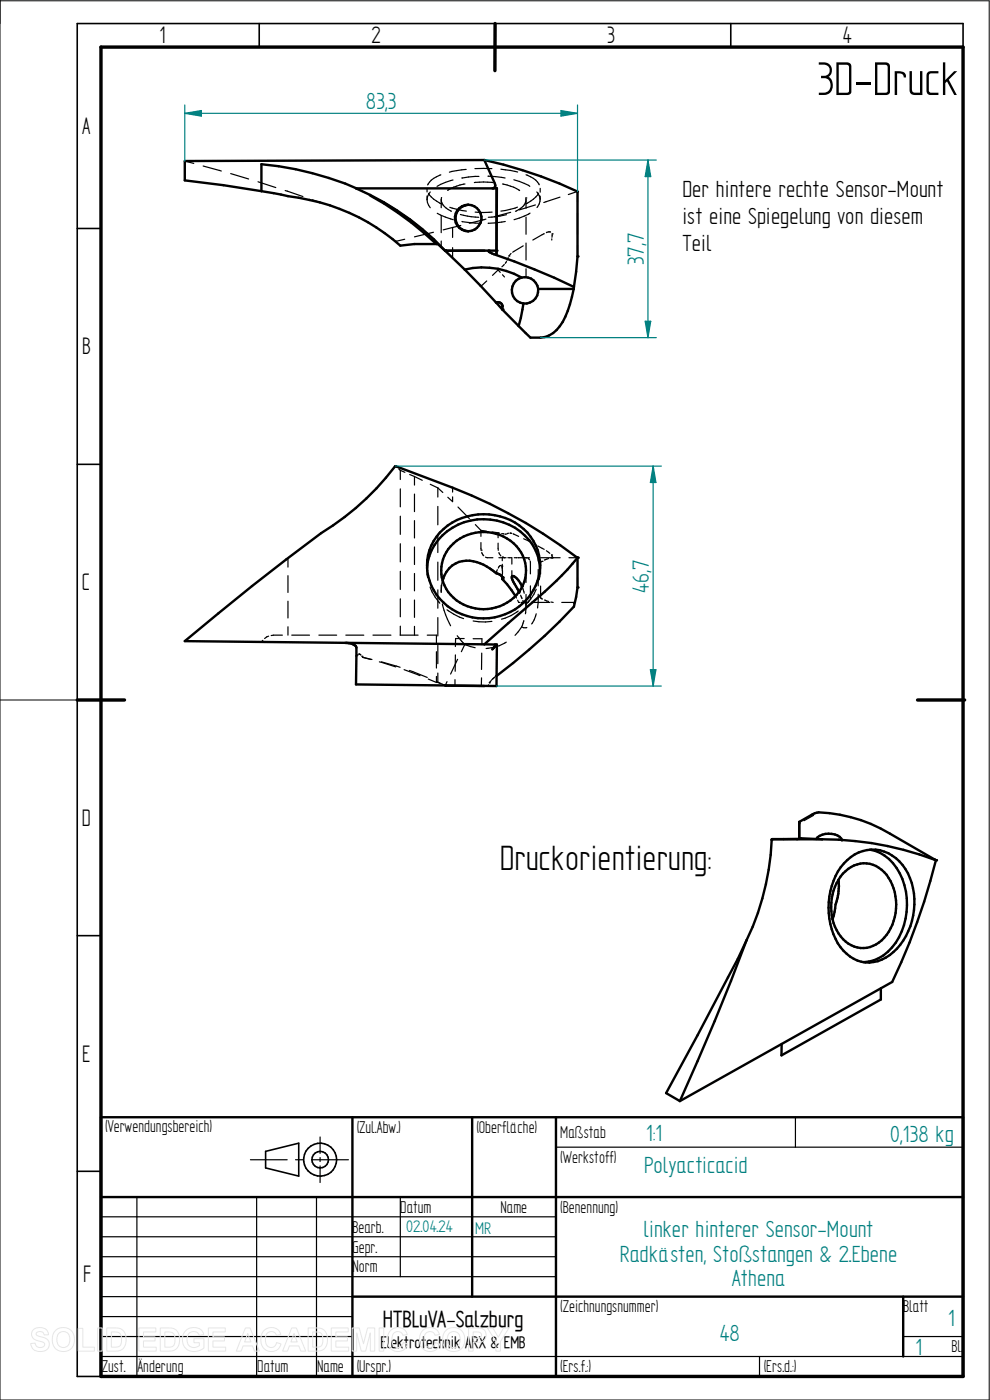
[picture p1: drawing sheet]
<svg xmlns="http://www.w3.org/2000/svg" width="210mm" height="297mm" viewBox="0 0 210 297" stroke-linecap="round" stroke-linejoin="round" font-family="sans-serif">
<path d="M0 0v297h209.8v-296.8h-209.8M0 148.5h16.4" fill="none" stroke="#000" stroke-width=".21"/>
<g fill="none" stroke="#000" stroke-width=".34">
<path d="M55 5v5M105 5v5M155 5v5M204.3 10v-5h-187.9v287h5M16.4 48.5h5M16.4 98.5h5M16.4 148.5h5M16.4 198.5h5M16.4 248.5h5M56.3 244.3l7.1-1.8v7l-7.1-1.7z"/>
<circle cx="67.9" cy="246" r="3.5"/>
<circle cx="67.9" cy="246" r="1.76"/>
</g>
<path d="M21.4 10h182.9v282h-182.9zM105 5v10M16.4 148.5h10M194.6 148.5h10" fill="none" stroke="#000" stroke-width=".72"/>
<g fill="none" stroke="#000" stroke-width=".51">
<path d="M75.6 40a66.7 66.7 0 0 0-20.1-5.2v5.8M102.7 34a96 96 0 0 1 19.8 6.6v13.8l-.7 6.5M102.7 34l-63.5 .2v4.1l8.2 1 8.1 1.3M102.7 34l2.3 4.9v.8l-.4 .3M105.3 40v13.9l.1-13.9h-29.9a57.2 57.2 0 0 1 18.9 13.2M55.5 40.6l5.6 1a43.3 43.3 0 0 1 23.8 10.5l3-.3h5l1.5 1.4M78.5 41.5a69.1 69.1 0 0 1 14.1 10.3M94.4 53.2l4.2 4M94.4 53.2h10.9M98.6 57.2l6.6 6.9M98.6 57.2a16.9 16.9 0 0 1 12.1 1.7M99.3 43.4a2.82 2.82 0 0 0-2.8 2.8 2.82 2.82 0 0 0 2.8 2.9"/>
<path d="M99.3 43.4a2.82 2.82 0 0 1 2.8 2.8 2.82 2.82 0 0 1-2.8 2.9M99.4 43.4a2.82 2.82 0 0 0-2.8 2.8 2.82 2.82 0 0 0 2.8 2.9M102.8 53.2h-8.4M103.7 53.3l1.1 .6a152.9 152.9 0 0 1 17 7M103.7 53.2l-.1 .1M110.7 58.9a2.81 2.81 0 0 1 3.5 2.4M110.7 58.9a2.81 2.81 0 0 0-2.1 2.9 2.81 2.81 0 0 0 2.4 2.6M105.2 64.1l.8 .1 .3 .2a1.32 1.32 0 0 1 .3 1.3M105.2 64.1l4.8 5.1M111 64.4l-1 4.8M114.2 61.3h7.5M114.2 61.3a2.83 2.83 0 0 1-3.2 3.1"/>
<path d="M121.7 61.3a20 20 0 0 1-3 7.9 5.9 5.9 0 0 1-6.2 2.4l-2.5-2.4M121.8 60.9l-.1 .4M93.3 113a12.9 12.9 0 0 1 19.3 .9 10.8 10.8 0 0 1-5.4 16.4 12 12 0 0 1-16.6-9.3 10.2 10.2 0 0 1 2.7-8zM96.2 115.3a9.4 9.4 0 0 1 15 3.4 8 8 0 0 1-6 10.2 9 9 0 0 1-11.4-6.3 7.7 7.7 0 0 1 2.4-7.3zM122.5 118.3a109.2 109.2 0 0 0-26.5-14.8l-12.1-4.6a58.3 58.3 0 0 1-15.8 14.2 565.5 565.5 0 0 0-28.9 22.9l63.5 .7M73.2 136.4a2.26 2.26 0 0 1 2.4 1l-.1 7.8 29.8 .3 .1-8.8-1 1.1 .7-1M90.6 120.6a11.5 11.5 0 0 1 12-10.4 11.5 11.5 0 0 1 12 10.4M102.7 136.7l5.1-4.5a141.6 141.6 0 0 0 12.6-11.3l2.1-2.6v6.3l-.7 4.1a121.5 121.5 0 0 1-16.4 14.7M102.7 136.7h2.3M106.6 122.4l-.6-.5-.7-.3a9.5 9.5 0 0 0-7.2-2.6 5.2 5.2 0 0 0-4.2 4.2M106.6 122.4v.1M106.6 122.4v.5l1 1.1 1.7 2.4"/>
<path d="M106.6 122.6v.3M110.7 124.5a3.1 3.1 0 0 0-2-2.3v.7l1.4 2.6M94.4 145.5h8.3M163.7 178.1a55.6 55.6 0 0 1-5.3 21.4M163.7 178.1h10.7M163.8 178l-.1 .1M166.2 178h3.5l.2-.2 4.5 .3M169.5 178v-3.6l3.4-1.9 .8-.2a32.2 32.2 0 0 1 15.1 4.6l9.7 5.6a68.6 68.6 0 0 0-24.1-4.4M173.1 178a3.8 3.8 0 0 1 5.4-.1l.1 .4M158.4 199.5a529.1 529.1 0 0 1-14.2 34.1M158.4 199.5a673.5 673.5 0 0 1-17.1 32.4l2.9 1.7M177.9 186.6a6.1 6.1 0 0 1 7.9-2.9 9.2 9.2 0 0 1 4.3 9.1 8.9 8.9 0 0 1-5.5 8.1 6.1 6.1 0 0 1-7.1-3.5l-.9-2.4"/>
<path d="M177.9 186.6a11.2 11.2 0 0 0-1.3 8.4M177.9 186.6a11.2 11.2 0 0 1-.7 5.3l-.6 3.1M179.7 182.5a7.7 7.7 0 0 1 11.8 1 14.3 14.3 0 0 1-2.7 19.1 7.1 7.1 0 0 1-10.5-1.6 15.1 15.1 0 0 1 .7-17.8zM184.5 180.3a9.3 9.3 0 0 1 6.9 6.2 14.6 14.6 0 0 1-3 15.4 8.2 8.2 0 0 1-5.2 2.2M198.5 182.5a136.9 136.9 0 0 1-9.2 25.8l-45.1 25.3M186.9 209.7v2.3l-21.1 11.9v-2.4M21.4 237h182.9v55h-182.9zM74.8 237v55M100.2 237v38.1M117.9 237v55M21.4 254h182.9M74.8 275.1h129.5"/>
<path d="M191.6 275.1v12.7"/>
</g>
<g fill="none" stroke="#000" stroke-width=".25">
<path d="M39.2 34.2l1.9 .5M43.1 35.2l3.8 1.1M48.9 36.8l3.8 1.2M54.7 38.6l3.8 1.2M75.6 40l.4 .2M90.6 40v.7M93.5 37.1l-.2 .1a4.2 4.2 0 0 0-2.6 2M96.1 38.2l-1.6 .5-1.8 .8M98.6 39l-2.4 .7-1.2 .7M98.9 35.9l-3.6 .6M100.6 38.7l2-.1 2 .1M100.8 35.8h3.6"/>
<path d="M101.6 37.4l-3.6 .4M103.5 37.4l3.6 .4M106.3 35.9l3.5 .6M106.6 39l2.4 .7 1.2 .7M109 38.1l2.2 .8 1.2 .6M111.6 37.1l.2 .1a4.1 4.1 0 0 1 2.6 2M114.6 40v.8M60.5 40.4l3.8 1.3M66.2 42.4l1.9 .6M76.5 40.4l.9 .5M76.9 40.6l1.8 .9M78 41.2l.5 .3"/>
<path d="M80.6 42.4l3.4 2M83.8 51.1h.1M83.9 51.2h.1M85.7 45.6l3.2 2.4M85.9 50.8l-2 .4M90.5 49.3l1.4 1.3M90.6 41.6v.8M90.6 42.4l.1 .6 .6 1.1M90.9 41l1.1 1.2 1.7 1.1M91.3 40.7l-.6 1.1-.1 .6M91.9 49.3l-4 .9M92.8 45.3l3.3 1.3"/>
<path d="M93.6 42.4v1.7M93.6 45.9v3.5M93.6 51.1v1.3l.3 .3M93.6 42.4a3.2 3.2 0 0 0 2.2 2.4M93.7 41.9l-.1 .5M94.2 53l.2 .2M95.4 44l3.5 .8M96 48.3v2.1M96 52.5v2.2M96 48.3l-2 .5M97.7 45.5l2.2 .5 1.7 .1M97.7 47.8l-1.7 .5"/>
<path d="M98 47l3.6 .4M99.4 43.4l1.4 .4M100.8 48.7h.1M100.8 48.7l-1.5 .4M100.8 45h3.6M101.9 44.9a2.8 2.8 0 0 1 0 2.7M103.1 46.5l-3.5 .9M103.3 59.6l-1.3 1.1M105.7 57.3l-1.2 1.1M105.7 57.3l.4 .5M106 57l-.3 .3M106.6 58.3l.4 .5"/>
<path d="M107 56.1l-.5 .5M107.2 47l-3.7 .4M107.4 45.6l-3.8 .5M107.4 55.5l-.2 .4M107.8 54.7l-.2 .5M107.9 54.3h.1M108.3 45l-3.4 1M108.4 53.8l-.5 .5M109.8 43.9l-3.5 .9M111 52.2l-2.2 1.3M111.4 58.8h.1M111.5 42h.1"/>
<path d="M111.5 42l.1 .4M111.6 42.4v1.8M111.6 46.1v3.6M111.6 51.6v3.6M111.6 57l-.1 1.8M111.6 42.4a3.2 3.2 0 0 1-2.3 2.4M112.4 45.2l-1.2 .6-2.1 .8M113.6 43.5l-3.4 1M113.9 40.7a2.35 2.35 0 0 1 0 3.3M114.3 41l-1.1 1.2-1.7 1.1M114.6 41.6v.8M115.4 49.6l-2.4 1.3"/>
<path d="M116.8 49.2l-.9 .2M117.1 50.7v.2M117.1 49.6h.1M117.1 49.6v.7M118.8 41.8l-3.4 1.2M122.4 40.7l-1.8 .6M122.5 40.6h.1M122.5 40.6v2.3M122.5 45.2v4.5M122.5 52.1v2.3M83.9 98.9l.3 .2M84.6 99.5l.3 .3"/>
<path d="M84.9 99.8v1.9M84.9 99.8l1 .4M61.1 118.5v1.8M84.9 103.7v3.8M84.9 109.5v3.9M84.9 115.4v3.8M86.9 100.7l1 .4M87.9 101.1v1.8M87.9 104.8v3.7M87.9 110.4v3.7M87.9 116v3.8M87.9 101.1l1.7 .8"/>
<path d="M90.6 119.9v.4M91.3 102.7l1.6 .8M92.9 103.5v2M92.9 107.4v3.9M92.9 113.3v3.9M92.9 119.3v3.8M92.9 103.5l1 1M96 103.5v.9M96 105.4v1l-1-.9M97.2 107.6l2.4 2.4M100.8 111.3l1.2 1.2M102 112.5l1.2 .2"/>
<path d="M102 112.5v1.3M102 115.1l.1 1.6M102.1 116.7h.1M102.2 117.2l.4 .7M103 118.2l1.6 .1M104.5 112.9l1.2 .1M105.7 113v1.1M105.7 115.2v1.6M105.7 113l.3 .1M105.8 118.3h1.6M105.8 117.2l.5 .7M106.1 120h.1"/>
<path d="M106.4 113.2l.5 .1M106.6 118.3v.7M106.6 119.7v1.3M106.6 118.2h.1M106.6 118.2l.4 .1M107.4 113.3h-.3M107.7 118.3h.8l.1 1.4M107.9 113.1l-.3 .1M108.2 113.1h.1M108.2 113.1l.3 .1M108.8 113.2l1.2 .6M109.1 118.3h.6"/>
<path d="M109.9 118.3h2.4M111.1 114.3l1.9 1M111.5 118.3l.2 .1M112 118.4l.4 .4M112.5 119v2.8M114.1 115.8l1.3 .7M114.2 118.3v.7M114.6 119.9v.4M114.7 118.3h4.1M115 119.1h.1M115 119.1l-.3 .2v2.5M115.9 116.8l.7 .6"/>
<path d="M116.4 118.5l-.9 .3M117 117.7h.1M117 117.7l.1 .5M117.1 118.3h.1M117.1 118.2h.1M117.3 118.3l-.5 .1M120.7 118.3h1.8v2.1M55.8 135.8l-.3 .4M57 135l-.9 .5M59.9 134.7l-2.4 .1M61.1 122.1v3.6M61.1 127.6v3.5"/>
<path d="M61.1 133v1.7M61.9 134.7h3.8M67.6 134.7h3.8M73.4 134.7h3.8M75.7 139l-.1 .1M75.8 138.9h.1M76.1 138.8h.1M76.1 138.8l.5 .2M76.8 139.2h.1M76.8 139.2l.1 .2M76.9 139.4l1.8 .5M76.9 139.4l2 .5"/>
<path d="M79.1 134.7h3.8M84.9 134.7h3.8M84.9 121.2v3.9M84.9 127v3.9M84.9 132.8v1.9M87.9 121.7v3.6M87.9 127.3v3.7M87.9 132.9v1.8M90.6 120.6l.1 2M90.6 134.7h2v1.8M91.2 124.5a11 11 0 0 0 2.1 3.5M92.6 138.3v3.4"/>
<path d="M92.9 125.1v3.9M92.9 131v3.9M92.9 136.9v3.9M93.6 121v1.6M93.6 124.1v1.5M93.9 128.1l.6 2.3 1.1 2.4M93.9 123.2l-.3 2.1M94.8 129.4l1.5 .9 2 .9M96.6 138.9v3.5M97 134.9l1.6 1.8M97.1 139.9l-1.5 3.1M98.5 135.5h-1.9v1.7"/>
<path d="M98.6 136.7l-.7 1.6M98.6 136.7l2.2 .7M100.4 131.7l2.6 .3 1.4-.2M100.4 135.5h1.8v1.3M102.2 138.6v3.4M105.2 121.5v.1M105.5 120.9l-.2 .4M106.1 120l-.4 .5M106.5 120.1h.1M106.5 120.1l.1 .3M106.6 121.8v.6M106.6 121v.8"/>
<path d="M106.6 122.2v.4M107.4 136.2a8.5 8.5 0 0 1-4.3 1.4M108.6 121.1v1.4M109.3 126.4l.3 .5M109.8 127.3l.2 .5h.3M109.9 129.6a9.5 9.5 0 0 1-3.5 1.8M110.1 125.6l.1 .3M110.4 126.3l.3 .7M110.6 127.8h.2M110.7 133l-1.4 1.8M110.7 133l.4 .2 .7-.1M110.7 124.5l.5 1.4"/>
<path d="M110.8 127.8h.1M110.9 127.4l.1 .4h1.1M111 127.8h.1M111.1 131.7l-.4 1.3M111.5 127.4h.1M111.5 127.4v2.8M111.6 121v2.6M111.6 126.1v2.5M111.8 127.7l-.3 .1M112.4 127.3l-.3 .3M112.5 124.3v2.7M113.2 127.8h3.4"/>
<path d="M113.7 125a10.1 10.1 0 0 1-2.2 3.3M113.7 130.2l-.4 1.3-.5 .9M114.2 126.1l-.2 2.9M114.2 120.8v3.5M114.6 120.6v.1M114.6 120.7l-.2 2.3M114.7 124.3v2.5l.4 .3M115.5 127.3l.9 .3M116.9 127.7l.4 .1M119.2 127.8h2.5v.3M121.8 128.4v.3M122.5 124.6h.1"/>
<path d="M122.5 122.5v2.1M80.5 140.4l3.4 1.1M80.9 140.4l4 1.2M85.7 142.1l3.4 1.2M86.9 142.2l3.7 1.5M90.8 144.1l1.8 .7M92.6 144.8h.1M92.6 143.5v1.3M92.6 144.6l1.8 .8-.5-.2M92.8 144.8h.1M92.9 142.8v2M92.9 144.8l.4 .2"/>
<path d="M94.4 145.4h.1M94.4 145.4l1.7 .1M94.8 144.6l-.4 .9M96.5 144.2v1.3M98 145.5h3.4M102.2 143.8l-.1 1.7M102.8 145.5h.1M102.8 145.5h.3M103.6 145.3l.3 .2h-.4M103.8 144.9h.1M104.2 144.4l-.4 .5M104.9 143.7l-.6 .5"/>
<path d="M105.3 143.2l-.3 .3M105.4 143.4l-.2 .1M172.6 173l-2 1.1M197.8 182.2l.3 .1M168.7 237v6.4M21.4 258.1h96.5M29 254v38M53.1 246h7.8M54.4 254v38M62.7 246h1.7M66.2 246h7.7M67.1 254v38"/>
<path d="M67.9 241.2v3.5M67.9 245.6v.8M67.9 247.4v3.5M84.9 254v16.8M117.9 243.4h86.4M21.4 270.8h96.5M21.4 266.6h96.5M21.4 262.4h96.5M21.4 275.1h53.4M21.4 279.3h53.4M21.4 287.8h182.9M21.4 283.5h53.4"/>
<path d="M161.1 287.8v4.2M191.6 283.5h12.7"/>
</g>
<g fill="#000">
<circle cx="94.4" cy="53.2" r=".25"/>
<circle cx="103.7" cy="53.3" r=".25"/>
<circle cx="105.3" cy="53.2" r=".25"/>
<circle cx="122.5" cy="54.4" r=".25"/>
<circle cx="106.6" cy="65.7" r=".25"/>
<circle cx="122.5" cy="118.3" r=".25"/>
<circle cx="105" cy="136.7" r=".25"/>
<circle cx="105" cy="136.8" r=".25"/>
<circle cx="106.6" cy="122.9" r=".25"/>
<circle cx="106.6" cy="122.5" r=".25"/>
<circle cx="106.6" cy="122.6" r=".25"/>
<circle cx="110.1" cy="125.5" r=".25"/>
<circle cx="110.7" cy="124.4" r=".25"/>
<circle cx="122.5" cy="124.6" r=".25"/>
<circle cx="94.4" cy="145.4" r=".25"/>
<circle cx="163.7" cy="178.1" r=".25"/>
<circle cx="198.5" cy="182.5" r=".25"/>
</g>
<path d="M39.2 22.3v11.9M39.2 24l3.5-.5v1.1zM122.5 22.3v18.3" fill="none" stroke="#008080" stroke-width=".25"/>
<path d="M39.2 24l3.5-.5v1.1z" fill="#008080"/>
<path d="M119 23.5l3.5 .5-3.5 .6z" fill="none" stroke="#008080" stroke-width=".25"/>
<path d="M119 23.5l3.5 .5-3.5 .6z" fill="#008080"/>
<path d="M39.2 24h83.3M102.7 34h36.5M137.5 34l.5 3.5h-1.1zM114.7 71.6h24.5" fill="none" stroke="#008080" stroke-width=".25"/>
<path d="M137.5 34l.5 3.5h-1.1z" fill="#008080"/>
<path d="M136.9 68.2h1.1l-.5 3.4z" fill="none" stroke="#008080" stroke-width=".25"/>
<path d="M136.9 68.2h1.1l-.5 3.4z" fill="#008080"/>
<path d="M137.5 34v37.6M83.9 98.9h56.4M138.6 98.9l.5 3.5h-1.1zM105.3 145.5h35" fill="none" stroke="#008080" stroke-width=".25"/>
<path d="M138.6 98.9l.5 3.5h-1.1z" fill="#008080"/>
<path d="M138 142.1h1.1l-.5 3.4z" fill="none" stroke="#008080" stroke-width=".25"/>
<path d="M138 142.1h1.1l-.5 3.4z" fill="#008080"/>
<path d="M138.6 98.9v46.6" fill="none" stroke="#008080" stroke-width=".25"/>
<g fill="none" stroke="#e6e6e6" stroke-width=".21">
<path d="M7.1 282.1a2.02 2.02 0 0 1 3.1 .7l.1 .4h-.9a.9 .9 0 0 0-.8-.7 .9 .9 0 0 0-.9 .5l.1 .3 .5 .2a2.15 2.15 0 0 1 2.1 1.4 1.72 1.72 0 0 1-2.3 1.8l-.7-.2-.7-.7-.2-.8 1-.1a1.06 1.06 0 0 0 .9 1 1.06 1.06 0 0 0 1.1-.7 1.66 1.66 0 0 0-1.6-.8 1.37 1.37 0 0 1-.8-2.3zM11.8 282.3a2.46 2.46 0 0 1 3.1-.2 2.46 2.46 0 0 1 .8 3 2.4 2.4 0 0 1-3.1 1.5 2.4 2.4 0 0 1-1.5-3.1l.2-.5zM12.4 282.9a1.39 1.39 0 0 1 1.7-.3 1.39 1.39 0 0 1 .7 1.6 1.41 1.41 0 0 1-1.4 1.7 1.41 1.41 0 0 1-1.3-1.7l.1-.8zM16.6 281.8h1v4h2.4v.8h-3.4zM20.7 281.7h1v4.9h-1zM22.6 281.7h1.9a2.2 2.2 0 0 1 2.2 2.8 2.02 2.02 0 0 1-2.2 2.1h-1.9zM23.6 282.6a1.8 1.8 0 0 1 2 .5 2.09 2.09 0 0 1-.4 2.6l-1.6 .1zM29.5 281.7h3.6v.9h-2.7v1h2.5v.9h-2.5v1.3h2.7v.8h-3.6zM34 281.7h1.8a2.2 2.2 0 0 1 2.3 2.8 2.02 2.02 0 0 1-2.2 2.1h-1.9zM35 282.6a1.8 1.8 0 0 1 1.9 .5 2.09 2.09 0 0 1-.4 2.6l-1.5 .1zM39.4 282.3a2.33 2.33 0 0 1 3.8 .8l-1 .2a1.37 1.37 0 0 0-1.6-.7 1.37 1.37 0 0 0-.9 1.5 1.56 1.56 0 0 0 .8 1.6 1.56 1.56 0 0 0 1.8-.2v-.6h-1.2v-.9h2.2v2a2.65 2.65 0 0 1-3.1 .5 2.65 2.65 0 0 1-1.5-2.7l.3-1zM44.2 281.7h3.6v.9h-2.6v1h2.4v.9h-2.4v1.3h2.7v.8h-3.7z"/>
<path d="M52 281.7h1.1l1.9 4.9h-1l-.4-1.1h-2l-.4 1.1h-1.1zM52.6 282.9l.6 1.8h-1.3zM56 282.3a2.12 2.12 0 0 1 3.6 .8l-1 .2a1.24 1.24 0 0 0-1.6-.7 1.24 1.24 0 0 0-.7 1.6 1.28 1.28 0 0 0 .4 1.4 1.28 1.28 0 0 0 1.6 0l.4-.8 .9 .3a2.19 2.19 0 0 1-2.5 1.6 2.19 2.19 0 0 1-1.8-2.5l.1-.9zM61.9 281.7h1l2 4.9h-1.1l-.4-1.1h-2l-.4 1.1h-1.1zM62.4 282.9l.7 1.8h-1.4zM65.4 281.7h1.8a2.2 2.2 0 0 1 2.3 2.8 2.02 2.02 0 0 1-2.3 2.1h-1.8zM66.3 282.6a1.8 1.8 0 0 1 2 .5 2.09 2.09 0 0 1-.4 2.6l-1.6 .1zM70.3 281.7h3.6v.9h-2.7v1h2.5v.9h-2.5v1.3h2.8v.8h-3.7zM74.7 281.7h1.5l.9 3.4 .9-3.4h1.5v4.9h-.9l-.1-3.8-.9 3.8h-1l-.9-3.8-.1 3.8h-.9zM80.4 281.7h1v4.9h-1zM82.8 282.3a2.12 2.12 0 0 1 3.6 .8l-.9 .2a1.24 1.24 0 0 0-1.6-.7 1.24 1.24 0 0 0-.8 1.6 1.28 1.28 0 0 0 .5 1.4 1.28 1.28 0 0 0 1.5 0l.4-.8 .9 .3a2.19 2.19 0 0 1-2.5 1.6 2.19 2.19 0 0 1-1.7-2.5l.1-.9zM89.6 282.3a2.12 2.12 0 0 1 3.6 .8l-.9 .2a1.24 1.24 0 0 0-1.6-.7 1.24 1.24 0 0 0-.7 1.6 1.28 1.28 0 0 0 .4 1.4 1.28 1.28 0 0 0 1.5 0l.4-.8 1 .3a2.19 2.19 0 0 1-2.6 1.6 2.19 2.19 0 0 1-1.7-2.5l.1-.9z"/>
<path d="M94.6 282.3a2.46 2.46 0 0 1 3.1-.2 2.46 2.46 0 0 1 .8 3 2.4 2.4 0 0 1-3.1 1.5 2.4 2.4 0 0 1-1.4-3.1l.1-.5zM95.2 282.9a1.39 1.39 0 0 1 1.7-.3 1.39 1.39 0 0 1 .7 1.6 1.41 1.41 0 0 1-1.3 1.7 1.41 1.41 0 0 1-1.4-1.7l.1-.8zM99.4 281.7h1.6a1.61 1.61 0 0 1 2.1 1.5 1.62 1.62 0 0 1-2.1 1.6h-.6v1.8h-1zM100.4 282.6a1.62 1.62 0 0 1 1.7 .3 .7 .7 0 0 1-.1 .8 .7 .7 0 0 1-.7 .2h-.9zM103.4 281.7h1.1l1.2 2 1.1-2h1.2l-1.8 2.9v2h-1v-2z"/>
</g>
<text font-size="11.3" x="173.3" y="20.2">3D-Druck</text>
<text font-size="8.4" x="106" y="184.5">Druckorientierung:</text>
<g font-size="5.7">
<text x="33.8" y="9.2">1</text>
<text x="78.8" y="9.2">2</text>
<text x="128.8" y="9.2">3</text>
<text x="178.8" y="9.2">4</text>
<text x="17.4" y="28.4">A</text>
<text x="17.4" y="75.2">B</text>
<text x="17.4" y="125.2">C</text>
<text x="17.4" y="175.2">D</text>
<text x="17.4" y="225.2">E</text>
<text x="17.6" y="271.9">F</text>
</g>
<g font-size="5.6" fill="#008080">
<text x="77.6" y="23.2">83,3</text>
<text x="136.6" y="56.3" transform="rotate(-90 136.6 56.3)">37,7</text>
<text x="137.7" y="125.8" transform="rotate(-90 137.7 125.8)">46,7</text>
<text x="137.1" y="242">1:1</text>
<text x="188.8" y="242.2">0,138 kg</text>
<text x="136.7" y="248.8">Polyacticacid</text>
<text x="136.5" y="262.4">linker hinterer Sensor-Mount</text>
<text x="131.5" y="267.6">Radkästen, Stoßstangen &amp; 2.Ebene</text>
<text x="155.3" y="272.9">Athena</text>
<text x="201.2" y="281.3">1</text>
<text x="152.7" y="284.6">48</text>
<text x="194.2" y="287.4">1</text>
</g>
<g font-size="5.6">
<text x="144.8" y="41.9">Der hintere rechte Sensor-Mount</text>
<text x="144.8" y="47.6">ist eine Spiegelung von diesem</text>
<text x="144.8" y="53.3">Teil</text>
</g>
<text font-size="5.5" x="81.2" y="281.5">HTBLuVA-Salzburg</text>
<g font-size="4.1">
<text x="22.3" y="240.2">(Verwendungsbereich)</text>
<text x="75.7" y="240.4">(Zul.Abw.)</text>
<text x="101.1" y="240.4">(Oberfläche)</text>
<text x="118.8" y="241.4">Maßstab</text>
<text x="118.8" y="246.7">(Werkstoff)</text>
<text x="84.9" y="257.3">Datum</text>
<text x="106.2" y="257.3">Name</text>
<text x="118.8" y="257.3">(Benennung)</text>
<text x="74.8" y="261.5">Bearb.</text>
<text x="74.8" y="265.7">Gepr.</text>
<text x="74.8" y="270">Norm</text>
<text x="118.8" y="278.4">(Zeichnungsnummer)</text>
<text x="191.6" y="278.4">Blatt</text>
<text x="201.8" y="286.9">Bl.</text>
<text x="21.6" y="291.1">Zust.</text>
<text x="29.2" y="291.1">Änderung</text>
<text x="54.6" y="291.1">Datum</text>
<text x="67.3" y="291.1">Name</text>
<text x="75.7" y="291.1">(Urspr.)</text>
<text x="118.8" y="291.1">(Ers.f.:)</text>
<text x="162" y="291.1">(Ers.d.:)</text>
</g>
<g font-size="4" fill="#008080">
<text x="86.2" y="261.5">02.04.24</text>
<text x="100.8" y="261.7">MR</text>
</g>
<text font-size="4" x="80.7" y="286">Elektrotechnik ARX &amp; EMB</text>
</svg>
